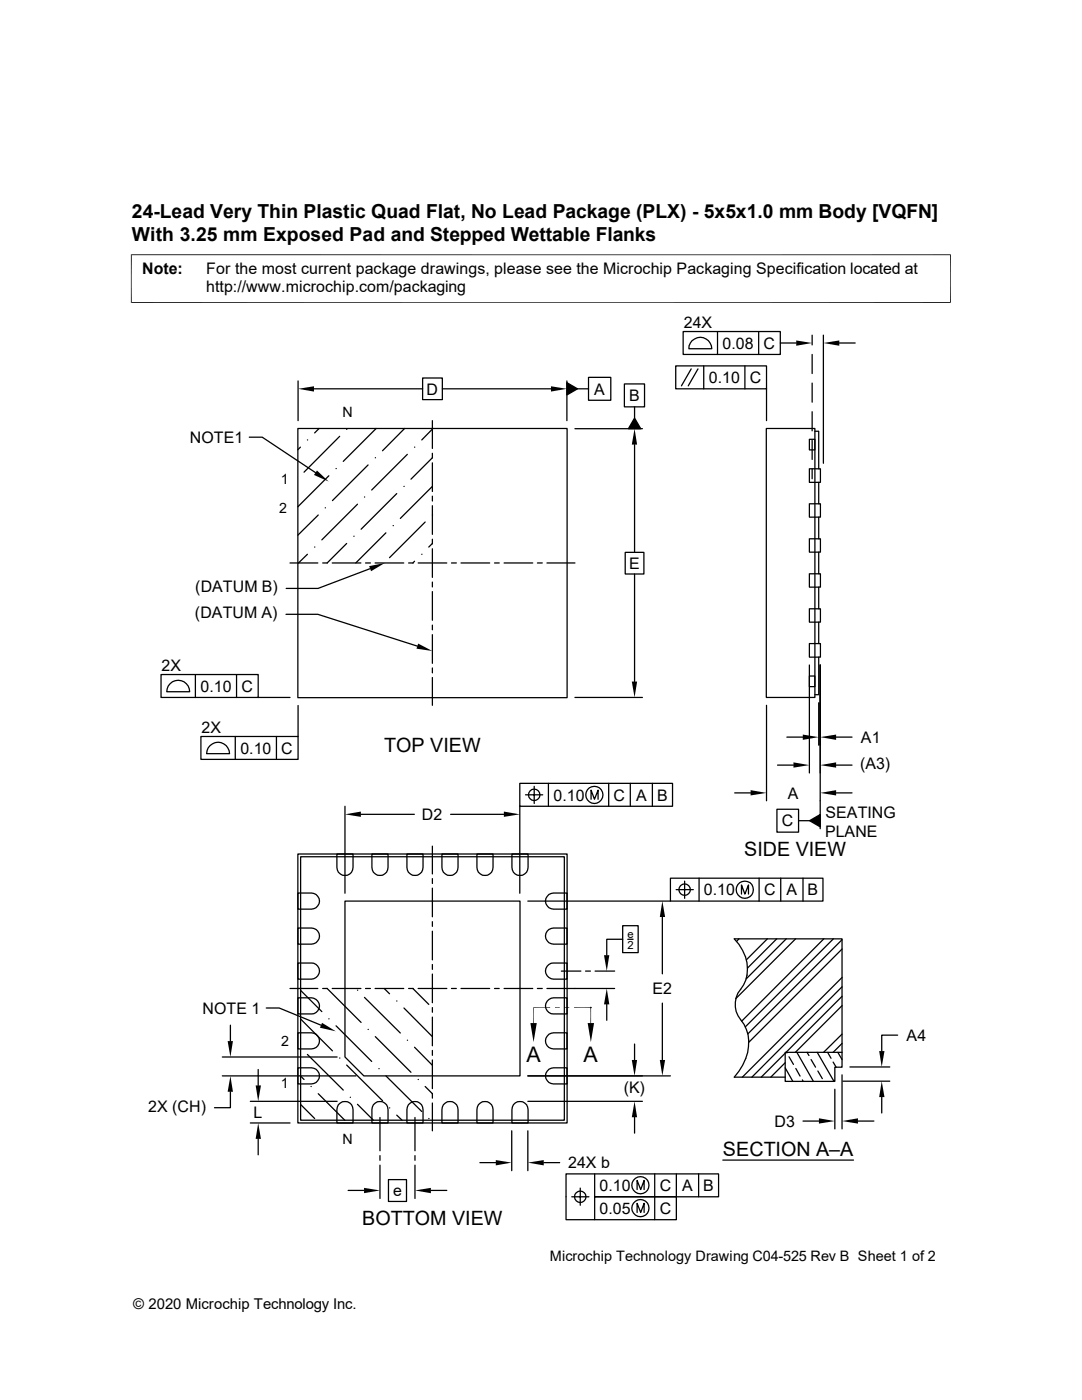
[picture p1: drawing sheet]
<svg xmlns="http://www.w3.org/2000/svg" width="216mm" height="279mm" viewBox="0 0 216 279" stroke-linecap="round" stroke-linejoin="round" font-family="sans-serif">
<g fill="none" stroke="#000" stroke-width=".25">
<path d="M59.5 76v7.9M62.7 77.6h21.6M84.3 75.4h4v4.4h-4zM88.3 77.6h21.6M113.1 76.4l2.1 1.2-2.1 1.2zM113.1 76v7.9M115.2 77.6h2.2M117.4 75.3h4.5v4.6h-4.5zM124.6 76.6h4v4.6h-4zM134.8 73h18.2v4.6h-18.2zM136.3 66.2h19.4v4.5h-19.4zM137.9 73.6l-1.9 3.4"/>
<path d="M138.1 68a2.31 2.31 0 0 1 2.5-.5 2.31 2.31 0 0 1 1.4 2.1h-4.5v-.6zM139.3 73.6l-2 3.4M140.4 73v4.6M143.2 66.2v4.5M148.6 73v4.6M151.4 66.2v4.5M153 77.6v6.3M155.7 68.5h3.2M162.1 66.9v1.9M162.1 70.7v3.8M162.1 76.5v3.8M164.3 66.9v25.6"/>
<path d="M167.5 68.5h3.1M49.7 87.2h2.6l10.6 7.1M59.4 85.5h53.8v53.7h-53.8zM59.9 89.2l-.5 .5M61.3 87.8h.1M63.7 85.5l-.9 .9M65.6 95l-6.2 6.1M67.1 93.5h.1M67.8 87.1l-7.1 7.1M69.2 85.7h.1M72.7 99.2h.1M73.4 92.8l-7.1 7.1"/>
<path d="M74.9 91.4h.1M75.1 85.5l-6.6 6.6M79.2 98.5l-7.1 7.1M80.6 97.1h.1M80.7 85.5l-4.4 4.5M81.3 90.7l-7.1 7.1M82.7 89.2h.1M86.3 85.6l-2.1 2.2M86.3 91.4l-4.3 4.2M86.3 97.1l-6.4 6.4M86.3 83.9v5.6M86.3 90.5v.9"/>
<path d="M86.3 92.4v5.7M86.3 99v1M114.7 85.6h13.5M126.6 83.4l1.2 2.2h-2.4zM126.6 81.2v2.2M126.6 88.7v21.5M152.9 85.5h9.7v53.7h-9.7zM161.5 93.6h2.2v2.7h-2.2zM161.5 87.7h1.1v2.1h-1.1zM162.1 82.2v3.8M162.1 87.9v3.8M162.1 93.6v1.9"/>
<path d="M162.6 86.1h.8v7.5M163.4 96.3v4.2M57.9 112.4h5.5M61.3 110.6l-1.7 1.8M62.8 109.2h.1M63.5 102.8l-4.1 4M64.9 101.3h.1M66.3 112.4h5.7M69.2 108.5l-3.9 3.9h-.9M70.6 107h.1M71.3 100.6l-7.1 7.1M72.9 112.4h1"/>
<path d="M73.8 113.5l-10.3 3.9h-6.4M74.8 112.4h5.8M77 106.3l-6 6.1M78.4 104.9h.1M81.5 112.4h1M82.7 112l-.3 .4M83.4 112.4h5.8M84.2 110.6h.1M84.8 104.2l-7.1 7.1M86.3 102.8h.1M86.3 108.5l-.7 .7M86.3 100.9v5.7"/>
<path d="M86.3 107.6v.9M86.3 109.5v5.7M86.3 116.2v.9M86.3 118.1v5.7M90.1 112.4h1M92 112.4h5.7M98.7 112.4h.9M100.6 112.4h5.7M107.2 112.4h1M109.1 112.4h5.6M124.8 110.2h3.7v4.4h-3.7zM126.6 114.6v21.4"/>
<path d="M161.5 114.5h2.2v2.7h-2.2zM161.5 107.5h2.2v2.7h-2.2zM161.5 100.5h2.2v2.7h-2.2zM163.4 103.2v4.3M163.4 110.2v4.3M163.4 117.2v4.3M32.1 134.6h19.4v4.6h-19.4zM34 136.4a2.28 2.28 0 0 1 2.4-.5 2.28 2.28 0 0 1 1.4 2.1h-4.5l.3-1.1zM39 134.6v4.6M47.2 134.6v4.6M51.5 139.2h6.4M57.1 122.6h6.3l19.9 6.3"/>
<path d="M86.3 124.8v.9M86.3 126.7v5.7M86.3 133.3v1M86.3 135.2v5.6M114.7 139.2h13.5M161.5 128.4h2.2v2.7h-2.2zM161.5 121.5h2.2v2.7h-2.2zM161.5 134.9h1.1v2.1h-1.1zM161.5 132.7v21.6M163.4 131.1v7.5h-.8M163.4 124.2v4.2M163.7 132.7v32.7"/>
<path d="M40.1 147h19.4v4.6h-19.4zM41.9 148.8a2.28 2.28 0 0 1 2.5-.5 2.28 2.28 0 0 1 1.4 2.1h-4.6l.3-1.1zM46.9 147v4.6M55.2 147v4.6M59.5 140.8v6.2M103.7 156.3h30.5v4.6h-30.5zM104.9 158.6h3.4M106.6 156.9v3.5M109.4 156.3v4.6M117.9 159.5v-1.8l.7 1.8 .7-1.8v1.8M121.5 156.3v4.6M125.8 156.3v4.6"/>
<path d="M130.2 156.3v4.6M146.6 158.2h3.2M153 140.8v19M155.2 152.7h3.1M157 147.1h3.2M163.4 140.3v8.4M166.8 147.1h3.2M166.8 152.7h3.2M166.8 158.2h3.2M59.4 170.4h53.8v53.7h-53.8zM59.4 178.2h2.7a1.61 1.61 0 0 1 1.7 1.6 1.61 1.61 0 0 1-1.7 1.6h-2.7zM60 171h52.6v52.6h-52.6z"/>
<path d="M67.2 170.4h3.2v2.7a1.61 1.61 0 0 1-1.6 1.6 1.61 1.61 0 0 1-1.6-1.6zM68.8 179.8h35v34.9h-31.2l-3.8-3.8zM68.8 160.9v17.4M72 162.5h10.7M74.2 170.4h3.2v2.7a1.61 1.61 0 0 1-1.6 1.6 1.61 1.61 0 0 1-1.6-1.6zM81.2 170.4h3.2v2.7a1.61 1.61 0 0 1-1.6 1.6 1.61 1.61 0 0 1-1.6-1.6zM86.3 168.9v5.5M86.3 175.3v1M86.3 177.2v5.8M88.2 170.4h3.2v2.7a1.61 1.61 0 0 1-1.6 1.6 1.61 1.61 0 0 1-1.6-1.6zM89.9 162.5h10.6M95.2 170.4h3.2v2.7a1.61 1.61 0 0 1-1.6 1.6 1.61 1.61 0 0 1-1.6-1.6z"/>
<path d="M102.2 170.4h3.2v2.7a1.61 1.61 0 0 1-1.6 1.6 1.61 1.61 0 0 1-1.6-1.6zM103.7 160.9v17.4M105.3 179.8h28.5M109.5 178.5l.9-.3h2.8v3.2h-2.8a1.61 1.61 0 0 1-1.5-1.1 1.61 1.61 0 0 1 .6-1.8zM133.8 175.3h30.4v4.5h-30.4zM134.9 177.5h3.4M136.6 175.9v3.4M139.5 175.3v4.5M148 178.4v-1.8l.6 1.8 .8-1.8v1.8M151.5 175.3v4.5M155 161.5h4.3v4.6h-4.3zM155.8 175.3v4.5"/>
<path d="M159.3 163.8h2.2M160.2 175.3v4.5M161.5 163.8l2.2-1.2v2.4zM57.9 197.3h5.5M59.4 185.2h2.7a1.61 1.61 0 0 1 1.7 1.6 1.61 1.61 0 0 1-1.7 1.6h-2.7zM59.4 192.2h2.7a1.61 1.61 0 0 1 1.7 1.6 1.61 1.61 0 0 1-1.7 1.6h-2.7zM59.4 199.1h2.7a1.61 1.61 0 0 1 1.7 1.6 1.61 1.61 0 0 1-1.7 1.7h-2.7zM60 197.7l4.2 4.2M64.4 197.3h.9l6.8 6.7M66.3 197.3h5.7M71.3 197.6h.1M72.7 199.1l7.2 7.1"/>
<path d="M72.9 197.3h1M74.8 197.3h5.8M76.7 197.3l1 1M79.2 199.8h.1M81.5 197.3h1M82.4 197.3l3.2 3.1M83.4 197.3h5.8M86.3 183.9v1M86.3 185.8v5.8M86.3 192.5v1M86.3 194.4v5.7M90.1 197.3h1"/>
<path d="M92 197.3h5.7M98.7 197.3h.9M100.6 197.3h5.7M107.2 197.3h1M109.1 197.3h13.5M109.2 199.8l.8-.6 .4-.1h2.8v3.3h-2.8a1.59 1.59 0 0 1-1.4-.9 1.59 1.59 0 0 1 .2-1.7zM109.2 192.8l.8-.6h3.2v3.2h-2.8a1.63 1.63 0 0 1-1.2-2.6zM109.2 185.8l.3-.3 .9-.3h2.8v3.2h-2.8a1.63 1.63 0 0 1-1.2-2.6zM112 193.8h3.9M116.8 193.8h1M118.7 193.8h3.9M124.2 184.7h3.1v5.4h-3.1z"/>
<path d="M124.2 187.5h-3.1v3.1M125.3 187.5h1M132.2 183v11.4M147.4 187.4l-.4 .5M153.1 187.4l-4.2 4.2M155 187.4l-5.9 5.8M156.9 187.4l-8 8M158.7 187.4l-11.9 11.9M164.4 187.4l-16.4 16.4M166.3 187.4l-17.6 17.5M168 195.1l-19.9 19.9M168 196.9l-18 18.1"/>
<path d="M168 187.5l-18.8 18.8M168 198.8l-11.2 11.2M168 189.4l-18.6 18.6M44.4 214.7h26.6M44.4 210.9h22.9M46 217.9v3.2h-3.2M46 204.6v3.2M50 219.8h17.3M51.5 213.4v3.2M53.1 201.2h2.6l8.4 3.4M59.4 206.1h2.7a1.61 1.61 0 0 1 1.7 1.6 1.61 1.61 0 0 1-1.7 1.6h-2.7zM59.4 213.1h2.7a1.61 1.61 0 0 1 1.7 1.6 1.61 1.61 0 0 1-1.7 1.6h-2.7z"/>
<path d="M60 214.8l.7 .6M60 203.4l6.3 6.3M61.3 210.4l7.2 7.2M62.1 216.8h.1M63.5 218.3l5.3 5.3M65.6 203.3h.1M67.1 204.7l7.1 7.1M67.8 211.2h.1M69.2 212.6l7.1 7.1M69.9 219h.1M73.4 205.4h.1M74.9 206.9l7.1 7.1"/>
<path d="M75.6 213.3h.1M77 214.7l7.2 7.1M80.6 201.2l5.7 5.7M81.3 207.6h.1M82.7 209l3.6 3.6M83.4 215.4h.1M84.8 216.8l1.5 1.5M86.3 201.1v.9M86.3 203v5.7M86.3 209.6v1M86.3 211.5v5.8M86.3 218.2v1"/>
<path d="M105.3 214.7h28.5M105.3 219.8h22.9M109.5 213.4l.9-.3h2.8v3.2h-2.8a1.61 1.61 0 0 1-1.5-1.1 1.61 1.61 0 0 1 .6-1.8zM109.5 206.4l.9-.3h2.8v3.2h-2.8a1.61 1.61 0 0 1-1.5-1.1 1.61 1.61 0 0 1 .6-1.8zM117.9 201.1h.1M121.1 200.4v3.2M126.6 208.4v3.1M132.2 200.2v11.3M156.7 210h11.3v3h-1.4v2.8h-9.9zM156.7 210.2l-4.8 4.8M156.7 212.1l-2.9 2.9M156.7 213.1l1.5 2.7"/>
<path d="M156.9 210l.1 .1M157.4 210.9l.9 1.5M158.8 213.2l.8 1.6M159 210l3.3 5.8M160.1 215.5l.2 .3M161 210l.4 .7M161.8 211.5l.9 1.5M163.1 210l3.3 5.8M163.2 213.7l.9 1.6M165.1 210l.7 1.2M166.2 212l.6 1M166.6 217.4v7.9"/>
<path d="M167.2 210l.8 1.5M168 210v-22.6h-21.5a7.8 7.8 0 0 1 1.9 9.2l-.6 .8a4.8 4.8 0 0 0 0 6.1 8 8 0 0 1 .4 9.1l-1.7 2.4h10.2M168 206.4l-3.7 3.6M168 208.2l-1.8 1.8M168 200.7l-9.3 9.3M168 214.5v10.8M168.2 215.8h9.3M169.6 212.9h7.9M175.9 218.9v3.2M179.1 206.6h-3.2v3.2M50 224.1h7.9M51.5 227.3v3.2"/>
<path d="M60 220.4l2.8 2.8M67.5 220.5a1.61 1.61 0 0 1 1.8-.6 1.61 1.61 0 0 1 1.1 1.5v2.7h-3.2v-2.7zM69.5 237.6h3.1M71.3 220.4l3.2 3.2M74.5 220.5a1.61 1.61 0 0 1 1.8-.6 1.61 1.61 0 0 1 1.1 1.5v2.7h-3.2v-2.7zM75.8 223v6.7M75.8 230.6v1M75.8 232.5v6.7M77.5 235.4h3.6v4.4h-3.6zM77.7 221.1h.1M79.2 222.5l1 1.1M81.5 220.5a1.61 1.61 0 0 1 1.8-.6 1.61 1.61 0 0 1 1.1 1.5v2.7h-3.2v-2.7z"/>
<path d="M82.8 223v6.7M82.8 230.6v1M82.8 232.5v6.7M85.6 223.2h.1M86 237.6h3.2M86.3 220.1v5.6M88.5 220.5a1.61 1.61 0 0 1 1.8-.6 1.61 1.61 0 0 1 1.1 1.5v2.7h-3.2v-2.7zM95.5 220.5a1.61 1.61 0 0 1 1.8-.6 1.61 1.61 0 0 1 1.1 1.5v2.7h-3.2v-2.7zM95.8 232h3.1M102.1 225.7v7.9M102.4 220.5a1.61 1.61 0 0 1 1.9-.6 1.61 1.61 0 0 1 1.1 1.5v2.7h-3.2v-2.7zM105.3 225.7v7.9"/>
<path d="M108.5 232h3.2M114.1 238.8h3.4M115.8 237.1v3.4M118.7 234.3v4.5h16.3v4.6h-22.1v-9.1h30.5v4.5h-24.7v4.6M126.6 223v3.1M127.1 237.4v-1.8l.7 1.8 .7-1.8v1.8M130.6 234.3v9.1M135 234.3v4.5M139.4 234.3v4.5M144.2 231.5h26.1M160.2 223.7h3.2M171.2 223.7h3.2"/>
<path d="M127.1 242v-1.8l.7 1.8 .7-1.8v1.8"/>
<circle cx="106.6" cy="158.6" r="1.14"/>
<circle cx="118.6" cy="158.6" r="1.71"/>
<circle cx="136.6" cy="177.5" r="1.14"/>
<circle cx="148.6" cy="177.6" r="1.71"/>
<circle cx="115.8" cy="238.8" r="1.14"/>
<circle cx="127.8" cy="236.5" r="1.71"/>
<circle cx="127.8" cy="241.1" r="1.71"/>
</g>
<g fill="#000">
<path d="M59.5 77.6l3.2-.5v1zM109.9 77.1l3.2 .5-3.2 .5zM113.1 76.4l2.1 1.2-2.1 1.2zM158.9 67.9l3.2 .6-3.2 .5zM164.3 68.5l3.2-.6v1.1zM63.2 93.9l2.4 2.2-2.9-1.3zM126.6 85.6l.5 3.1h-1zM126.6 83.4l1.2 2.2h-2.4zM73.7 113l3.1-.6-2.8 1.6zM83.4 128.4l2.9 1.5-3.2-.4zM126.1 136h1l-.5 3.2zM149.8 157.7l3.2 .5-3.2 .6z"/>
<path d="M158.3 152.1l3.2 .6-3.2 .5zM160.2 146.6l3.2 .5-3.2 .6zM163.7 147.1l3.1-.5v1.1zM163.7 152.7l3.1-.6v1.1zM163.7 158.2l3.1-.5v1.1zM68.8 162.5l3.2-.5v1zM100.5 162l3.2 .5-3.2 .5zM161.5 163.8l2.2-1.2v2.4zM120.5 190.6h1.1l-.5 3.2zM132.2 179.8l.5 3.2h-1zM45.4 207.8h1.1l-.5 3.1zM46 214.7l.5 3.2h-1.1z"/>
<path d="M51 216.6h1.1l-.6 3.2zM64.3 204.1l2.7 1.7-3.2-.7zM105.8 204.2h1.3l-.6 3.8zM110.7 201h1l-1 .1zM110.7 201.1l1-.1v.1zM112.6 201h1l-1 .1zM112.6 201.1l1-.1v.1zM117.3 204.2h1.2l-.6 3.8zM121.1 197.3l.5 3.1h-1.1zM126.1 211.5h1l-.5 3.2zM131.7 211.5h1l-.5 3.2zM175.9 215.8l.6 3.1h-1.1z"/>
<path d="M175.4 209.8h1.1l-.6 3.1zM51.5 224.1l.6 3.2h-1.1zM72.6 237.1l3.2 .5-3.2 .5zM82.8 237.6l3.2-.5v1zM98.9 231.5l3.2 .5-3.2 .6zM105.3 232l3.2-.5v1.1zM126.6 219.8l.5 3.2h-1zM163.4 223.2l3.2 .5-3.2 .5zM168 223.7l3.2-.5v1z"/>
</g>
<path d="M26.1 50.8h163.6M26.2 50.8v9.7M189.7 50.8v9.7M26.1 60.4h163.6M109.8 201.1h-3.4v3.1M114.6 201.1h3.3M117.9 201v3.2" fill="none" stroke="#000" stroke-width=".2"/>
<g font-size="4.3">
<text x="105" y="211.9">A</text>
<text x="116.5" y="211.9">A</text>
</g>
<g font-size="3.9">
<text x="26.3" y="43.5">24-Lead Very Thin Plastic Quad Flat, No Lead Package (PLX) - 5x5x1.0 mm Body [VQFN]</text>
<text x="26.3" y="48">With 3.25 mm Exposed Pad and Stepped Wettable Flanks</text>
<text x="76.7" y="150.2">TOP VIEW</text>
<text x="148.5" y="170.8">SIDE VIEW</text>
<text x="144.2" y="230.7">SECTION A–A</text>
<text x="72.3" y="244.6">BOTTOM VIEW</text>
</g>
<g font-size="3.2">
<text x="28.4" y="54.6">Note:</text>
<text x="41.1" y="58.3">http://www.microchip.com/packaging</text>
<text x="41.1" y="54.6">For the most current package drawings, please see the Microchip Packaging Specification located at</text>
<text x="136.4" y="65.4">24X</text>
<text x="144.2" y="69.6">0.08</text>
<text x="152.4" y="69.6">C</text>
<text x="141.4" y="76.5">0.10</text>
<text x="149.6" y="76.5">C</text>
<text x="85.1" y="78.7">D</text>
<text x="118.6" y="78.7">A</text>
<text x="125.5" y="80.1">B</text>
<text x="37.9" y="88.4">NOTE1</text>
<text x="125.5" y="113.5">E</text>
<text x="38.9" y="118.2">(DATUM B)</text>
<text x="38.9" y="123.4">(DATUM A)</text>
<text x="32.3" y="133.9">2X</text>
<text x="40" y="138">0.10</text>
<text x="48.2" y="138">C</text>
<text x="40.2" y="146.2">2X</text>
<text x="171.8" y="148.3">A1</text>
<text x="48" y="150.4">0.10</text>
<text x="56.1" y="150.4">C</text>
<text x="171.6" y="153.5">(A3)</text>
<text x="110.4" y="159.8">0.10</text>
<text x="122.4" y="159.8">C</text>
<text x="126.9" y="159.8">A</text>
<text x="131.1" y="159.8">B</text>
<text x="157.2" y="159.4">A</text>
<text x="84.2" y="163.7">D2</text>
<text x="156" y="164.9">C</text>
<text x="164.6" y="167.1">PLANE</text>
<text x="164.7" y="163.3">SEATING</text>
<text x="140.5" y="178.7">0.10</text>
<text x="152.5" y="178.7">C</text>
<text x="156.9" y="178.7">A</text>
<text x="161.1" y="178.7">B</text>
<text x="40.4" y="202.3">NOTE 1</text>
<text x="130.2" y="198.4">E2</text>
<text x="180.9" y="207.7">A4</text>
<text x="29.6" y="221.9">2X (CH)</text>
<text x="124.5" y="218.1">(K)</text>
<text x="50.6" y="223.1">L</text>
<text x="154.5" y="224.8">D3</text>
<text x="113.4" y="233.2">24X b</text>
<text x="78.4" y="238.7">e</text>
<text x="119.6" y="237.7">0.10</text>
<text x="131.7" y="237.7">C</text>
<text x="136.1" y="237.7">A</text>
<text x="140.3" y="237.7">B</text>
<text x="119.6" y="242.3">0.05</text>
<text x="131.7" y="242.3">C</text>
</g>
<text font-size="3" x="26.6" y="261.3">© 2020 Microchip Technology Inc.</text>
<text font-size="2.9" x="109.7" y="251.6">Microchip Technology Drawing C04-525 Rev B Sheet 1 of 2</text>
<g font-size="2.8">
<text x="68.4" y="83.3">N</text>
<text x="56" y="96.5">1</text>
<text x="55.7" y="102.3">2</text>
<text x="56.1" y="208.7">2</text>
<text x="56" y="217.2">1</text>
<text x="68.4" y="228.4">N</text>
</g>
<g font-size="2.2">
<text x="125.2" y="187.2">e</text>
<text x="125.2" y="189.3">2</text>
</g>
</svg>
